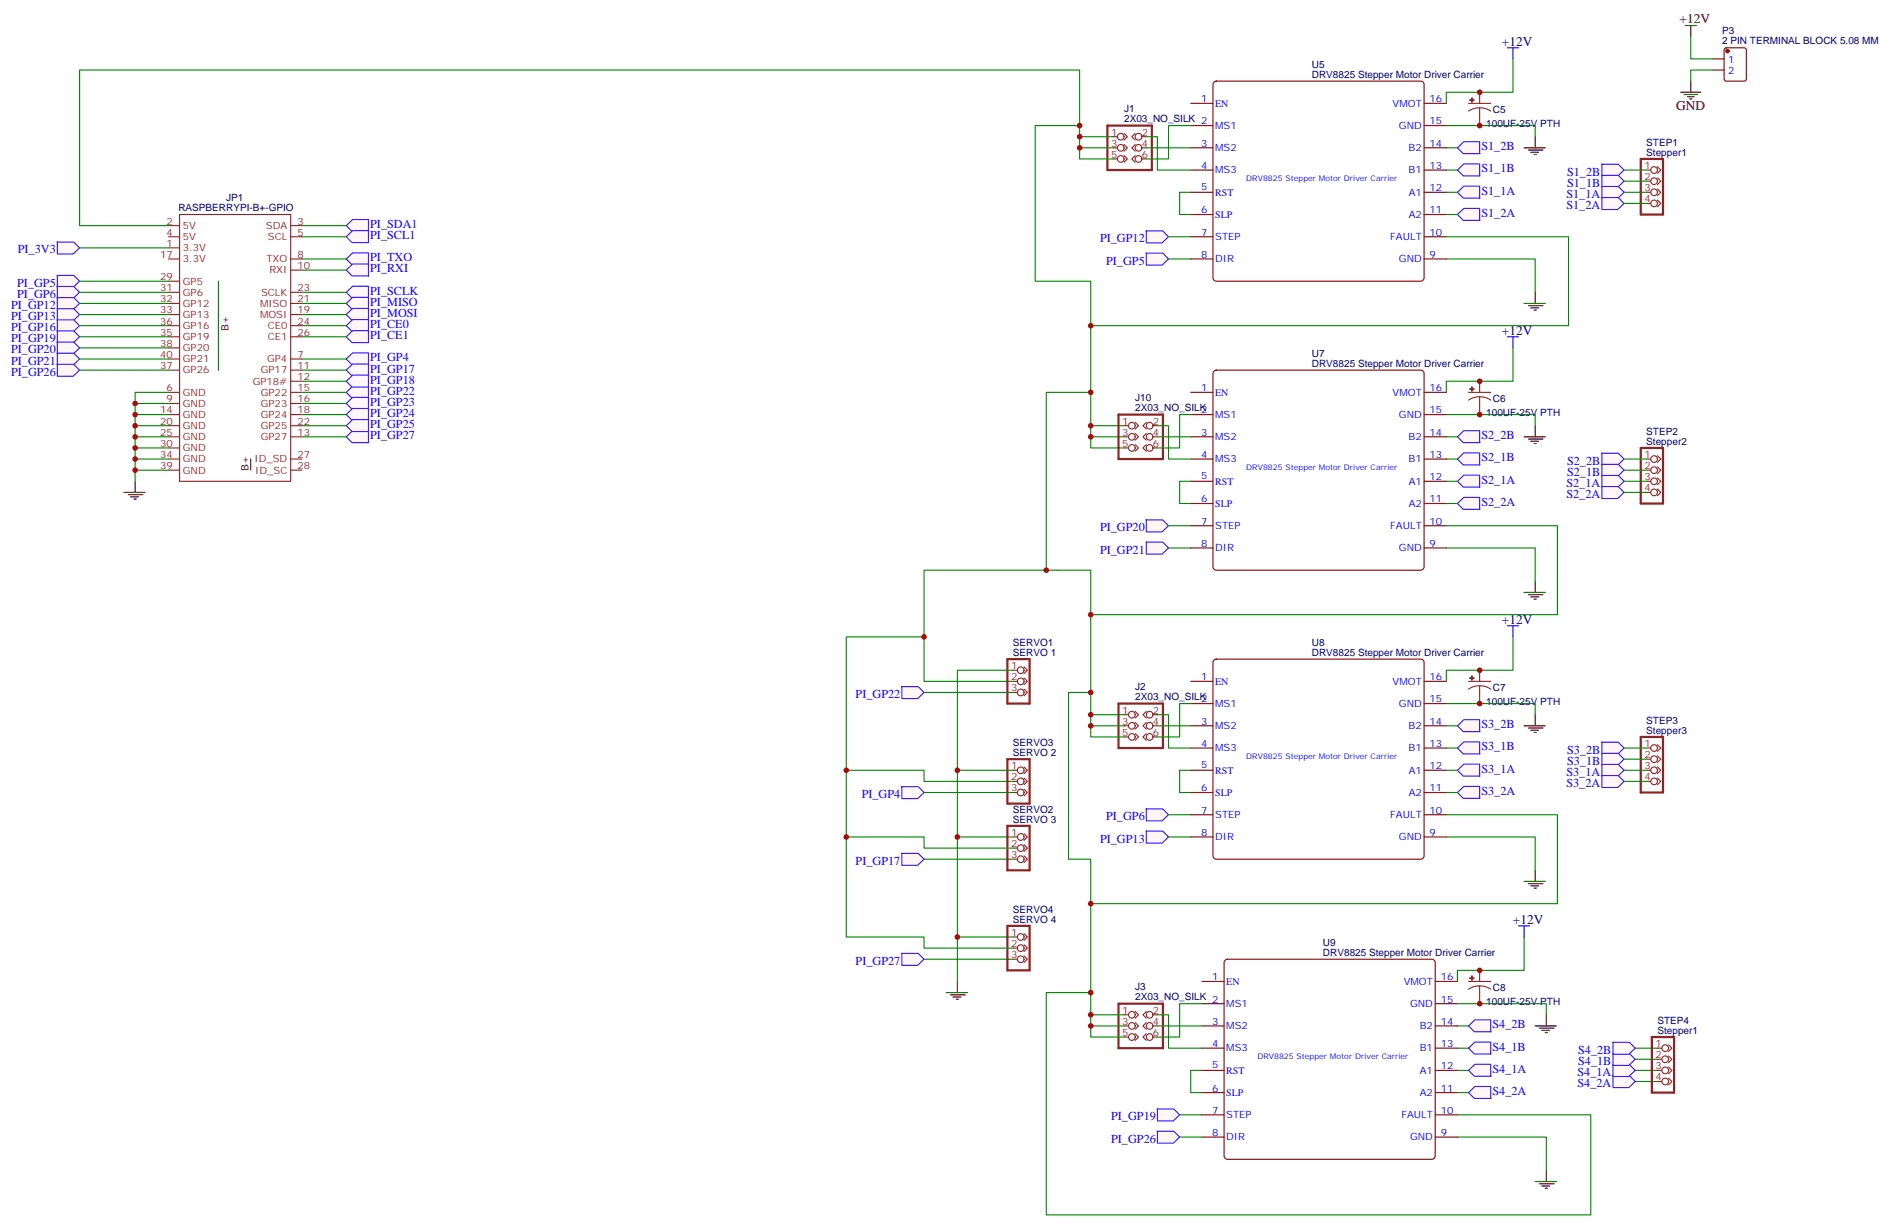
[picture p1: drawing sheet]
<svg xmlns="http://www.w3.org/2000/svg" width="602mm" height="389mm" viewBox="0 0 602 389" stroke-linecap="round" stroke-linejoin="round" font-family="sans-serif">
<g fill="none" stroke="#8c2424" stroke-width=".35">
<path d="M53.5 78.7h3.5M53.5 71.6h3.5M53.5 75.1h3.5M57 68.1h35.3v84.7h-35.3zM92.3 71.6h3.5M92.3 75.1h3.5M53.5 82.2h3.5M53.5 99.8h3.5M53.5 96.3h3.5M53.5 92.8h3.5M53.5 89.3h3.5M92.3 82.2h3.5"/>
<path d="M92.3 99.8h3.5M92.3 96.3h3.5M92.3 92.8h3.5M92.3 85.7h3.5M53.5 113.9h3.5M53.5 117.5h3.5M53.5 106.9h3.5M53.5 103.4h3.5M53.5 110.4h3.5M92.3 113.9h3.5M92.3 117.5h3.5M92.3 106.9h3.5"/>
<path d="M92.3 103.4h3.5M53.5 128.1h3.5M53.5 138.6h3.5M53.5 124.5h3.5M53.5 135.1h3.5M53.5 131.6h3.5M92.3 128.1h3.5M92.3 138.6h3.5M92.3 124.5h3.5M92.3 135.1h3.5M92.3 131.6h3.5M92.3 121h3.5"/>
<path d="M53.5 142.2h3.5M53.5 145.7h3.5M53.5 149.2h3.5M92.3 145.7h3.5M92.3 149.2h3.5"/>
</g>
<path d="M483.9 46.9h6.7M485.3 47.6h4.6M486 48.3h2.5M487 49h.8M487.4 43.4v3.5M69.4 89.3v28.2M483.9 96.3h6.7M485.3 97h4.6M486 97.7h2.5M487 98.4h.8M487.4 92.8v3.5M79.6 145.7v3.5" fill="none" stroke="#000" stroke-width=".35"/>
<path d="M478.6 15.2h3.5M480.3 15.2v3.5" fill="none" stroke="#00f" stroke-width=".35"/>
<path d="M480.3 18.7v10.6h-21.1v3.5M459.2 39.9h28.2v3.5M378 61h-3.5v7.1h3.5M459.2 82.2h28.2v10.6" fill="none" stroke="#008700" stroke-width=".35"/>
<g fill="#fff7f7" stroke="#420aff" stroke-width=".35">
<path d="M363.8 73.3h5.3l1.9 1.8-2 2h-5.1z"/>
<path d="M363.8 80.3h5.3l1.9 1.9-2 1.9h-5.1z"/>
</g>
<path d="M371 75.1h7M371 82.2h7M378 152.8h-3.5v7h3.5" fill="none" stroke="#008700" stroke-width=".35"/>
<g fill="#fff7f7" stroke="#420aff" stroke-width=".35">
<path d="M363.8 165h5.3l1.9 1.9-2 1.9h-5.1z"/>
<path d="M363.8 172.1h5.3l1.9 1.8-2 2h-5.1z"/>
</g>
<path d="M371 166.9h7M371 173.9h7M378 244.5h-3.5v7h3.5" fill="none" stroke="#008700" stroke-width=".35"/>
<g fill="#fff7f7" stroke="#420aff" stroke-width=".35">
<path d="M363.8 256.7h5.3l1.9 1.9-2 1.9h-5.1z"/>
<path d="M363.8 263.8h5.3l1.9 1.8-2 2h-5.1z"/>
</g>
<path d="M335.7 181h-42.3v35.3h28.2M371 258.6h7M371 265.6h7" fill="none" stroke="#008700" stroke-width=".35"/>
<path d="M39.4 156.3h6.7M40.8 157h4.6M41.5 157.7h2.5M42.5 158.4h.8M42.9 152.8v3.5" fill="none" stroke="#000" stroke-width=".35"/>
<path d="M520.9 50.4h7.1v17.7h-7.1zM319.8 209.2h7.1v14.1h-7.1z" fill="none" stroke="#8c2424" stroke-width=".71"/>
<g fill="none" stroke="#8c2424" stroke-width=".35">
<path d="M522.7 54h1.4M522.7 57.5h1.4M526.2 52.9l1.1 1.1-1.1 1M526.2 56.4l1.1 1.1-1.1 1.1M526.2 60l1.1 1-1.1 1.1M522.7 61h1.4M522.7 64.6h1.4M526.2 63.5l1.1 1.1-1.1 1M321.6 212.7h1.4M321.6 216.3h1.4M321.6 219.8h1.4M325.1 211.7l1.1 1-1.1 1.1"/>
<path d="M325.1 215.2l1.1 1.1-1.1 1M325.1 218.7l1.1 1.1-1.1 1"/>
<circle cx="525.1" cy="54" r="1.06"/>
<circle cx="525.1" cy="57.5" r="1.06"/>
<circle cx="525.1" cy="61" r="1.06"/>
<circle cx="525.1" cy="64.6" r="1.06"/>
<circle cx="324.1" cy="219.8" r="1.06"/>
<circle cx="324.1" cy="212.7" r="1.06"/>
<circle cx="324.1" cy="216.3" r="1.06"/>
</g>
<g fill="#fff7f7" stroke="#420aff" stroke-width=".35">
<path d="M109.9 113.9l2.1-1.9h5l.1 3.8h-5.3z"/>
<path d="M109.9 117.5l2.1-2h5l.1 3.8h-5.3z"/>
<path d="M109.9 138.6l2.1-1.9h5l.1 3.8h-5.3z"/>
<path d="M109.9 124.5l2.1-1.9h5l.1 3.8h-5.3z"/>
<path d="M109.9 128.1l2.1-2h5l.1 3.8h-5.3z"/>
<path d="M109.9 131.6l2.1-2h5l.1 3.8h-5.3z"/>
<path d="M109.9 135.1l2.1-1.9h5l.1 3.8h-5.3z"/>
<path d="M109.9 92.8l2.1-2h5l.1 3.8h-5.3z"/>
<path d="M109.9 96.3l2.1-1.9h5l.1 3.8h-5.3z"/>
<path d="M109.9 99.8l2.1-1.9h5l.1 3.8h-5.3z"/>
<path d="M109.9 103.4l2.1-2h5l.1 3.8h-5.3z"/>
<path d="M109.9 106.9l2.1-1.9h5l.1 3.7h-5.3z"/>
</g>
<path d="M95.8 99.8h14.1M95.8 96.3h14.1M95.8 92.8h14.1M95.8 117.5h14.1M95.8 113.9h14.1M95.8 106.9h14.1M95.8 103.4h14.1M95.8 135.1h14.1M95.8 131.6h14.1M95.8 128.1h14.1M95.8 124.5h14.1M95.8 138.6h14.1" fill="none" stroke="#008700" stroke-width=".35"/>
<g fill="#fff7f7" stroke="#420aff" stroke-width=".35">
<path d="M508.5 52.1h5.3l1.8 1.9-2 1.9h-5z"/>
<path d="M508.5 55.7h5.3l1.8 1.8-2 1.9h-5z"/>
<path d="M508.5 59.2h5.3l1.8 1.8-2 2h-5z"/>
<path d="M508.5 62.7h5.3l1.8 1.9-2 1.9h-5z"/>
<path d="M462.7 46.9l2-1.9h5.1v3.8h-5.2z"/>
<path d="M462.7 54l2-2h5.1v3.8h-5.2z"/>
<path d="M462.7 61l2-1.9h5.1v3.8h-5.2z"/>
<path d="M462.7 68.1l2-2h5.1v3.8h-5.2z"/>
</g>
<path d="M459.2 46.9h3.5M459.2 54h3.5M515.6 54h7.1M515.6 57.5h7.1M459.2 61h3.5M459.2 68.1h3.5M515.6 61h7.1M515.6 64.6h7.1M480.3 110.4v10.6h-21.1v3.5M459.2 131.6h28.2v3.5M459.2 173.9h28.2v10.6" fill="none" stroke="#008700" stroke-width=".35"/>
<path d="M478.6 106.9h3.5M480.3 106.9v3.5" fill="none" stroke="#00f" stroke-width=".35"/>
<path d="M483.9 138.6h6.7M485.3 139.3h4.6M487.4 135.1v3.5M486 140.1h2.5M487 140.8h.8M483.9 188h6.7M485.3 188.7h4.6M486 189.4h2.5M487 190.1h.8M487.4 184.5v3.5" fill="none" stroke="#000" stroke-width=".35"/>
<path d="M520.9 142.2h7.1v17.6h-7.1z" fill="none" stroke="#8c2424" stroke-width=".71"/>
<g fill="none" stroke="#8c2424" stroke-width=".35">
<path d="M522.7 145.7h1.4M522.7 149.2h1.4M522.7 152.8h1.4M522.7 156.3h1.4M526.2 144.6l1.1 1.1-1.1 1.1M526.2 148.2l1.1 1-1.1 1.1M526.2 151.7l1.1 1.1-1.1 1M526.2 155.2l1.1 1.1-1.1 1"/>
<circle cx="525.1" cy="152.8" r="1.06"/>
<circle cx="525.1" cy="156.3" r="1.06"/>
<circle cx="525.1" cy="145.7" r="1.06"/>
<circle cx="525.1" cy="149.2" r="1.06"/>
</g>
<g fill="#fff7f7" stroke="#420aff" stroke-width=".35">
<path d="M508.5 143.8h5.3l1.8 1.9-2 1.9h-5z"/>
<path d="M508.5 147.4h5.3l1.8 1.8-2 2h-5z"/>
<path d="M508.5 150.9h5.3l1.8 1.9-2 1.9h-5z"/>
<path d="M508.5 154.4h5.3l1.8 1.9-2 1.9h-5z"/>
<path d="M462.7 138.6l2-1.9h5.1v3.8h-5.2z"/>
<path d="M462.7 145.7l2-1.9h5.1v3.7h-5.2z"/>
<path d="M462.7 152.8l2-2h5.1v3.8h-5.2z"/>
<path d="M462.7 159.8l2-1.9h5.1v3.8h-5.2z"/>
</g>
<path d="M459.2 138.6h3.5M459.2 145.7h3.5M459.2 152.8h3.5M459.2 159.8h3.5M515.6 145.7h7.1M515.6 152.8h7.1M515.6 149.2h7.1M515.6 156.3h7.1M480.3 202.1v10.6h-21.1v3.6M459.2 223.3h28.2v3.5M459.2 265.6h28.2v10.6" fill="none" stroke="#008700" stroke-width=".35"/>
<path d="M478.6 198.6h3.5M480.3 198.6v3.5" fill="none" stroke="#00f" stroke-width=".35"/>
<path d="M483.9 230.4h6.7M485.3 231.1h4.6M486 231.8h2.5M487 232.5h.8M487.4 226.8v3.6M483.9 279.8h6.7M487.4 276.2v3.6M485.3 280.5h4.6M486 281.2h2.5M487 281.9h.8" fill="none" stroke="#000" stroke-width=".35"/>
<path d="M520.9 233.9h7.1v17.6h-7.1z" fill="none" stroke="#8c2424" stroke-width=".71"/>
<g fill="none" stroke="#8c2424" stroke-width=".35">
<path d="M522.7 237.4h1.4M526.2 236.4l1.1 1-1.1 1.1M526.2 239.9l1.1 1-1.1 1.1M522.7 240.9h1.4M522.7 244.5h1.4M522.7 248h1.4M526.2 243.4l1.1 1.1-1.1 1M526.2 246.9l1.1 1.1-1.1 1.1"/>
<circle cx="525.1" cy="237.4" r="1.06"/>
<circle cx="525.1" cy="240.9" r="1.06"/>
<circle cx="525.1" cy="248" r="1.06"/>
<circle cx="525.1" cy="244.5" r="1.06"/>
</g>
<g fill="#fff7f7" stroke="#420aff" stroke-width=".35">
<path d="M508.5 235.6h5.3l1.8 1.8-2 2h-5z"/>
<path d="M508.5 239.1h5.3l1.8 1.8-2 2h-5z"/>
<path d="M508.5 242.6h5.3l1.8 1.9-2 1.9h-5z"/>
<path d="M508.5 246.2h5.3l1.8 1.8-2 1.9h-5z"/>
<path d="M462.7 230.4l2-2h5.1v3.8h-5.2z"/>
<path d="M462.7 237.4l2-1.9h5.1v3.8h-5.2z"/>
<path d="M462.7 244.5l2-2h5.1v3.8h-5.2z"/>
<path d="M462.7 251.5l2-1.9h5.1v3.8h-5.2z"/>
</g>
<path d="M459.2 230.4h3.5M459.2 237.4h3.5M515.6 237.4h7.1M459.2 244.5h3.5M459.2 251.5h3.5M515.6 244.5h7.1M515.6 240.9h7.1M515.6 248h7.1" fill="none" stroke="#008700" stroke-width=".35"/>
<g fill="#fff7f7" stroke="#420aff" stroke-width=".35">
<path d="M109.9 82.2l2.1-1.9h5l.1 3.7h-5.3z"/>
<path d="M109.9 85.7l2.1-1.9h5l.1 3.8h-5.3z"/>
</g>
<path d="M95.8 82.2h14.1M95.8 85.7h14.1M321.6 212.7h-17.6v31.8" fill="none" stroke="#008700" stroke-width=".35"/>
<g fill="#fff7f7" stroke="#420aff" stroke-width=".35">
<path d="M18.1 87.4h5.3l1.9 1.9-2.1 1.9h-5z"/>
<path d="M18.1 90.9h5.3l1.9 1.9-2.1 1.9h-5z"/>
<path d="M18.1 94.5h5.3l1.9 1.8-2.1 1.9h-5z"/>
<path d="M18.1 98h5.3l1.9 1.8-2.1 2h-5z"/>
<path d="M18.1 101.5h5.3l1.9 1.9-2.1 1.9h-5z"/>
<path d="M18.1 105h5.3l1.9 1.9-2.1 1.9h-5z"/>
<path d="M18.1 108.6h5.3l1.9 1.8-2.1 2h-5z"/>
<path d="M18.1 112.1h5.3l1.9 1.8-2.1 2h-5z"/>
<path d="M18.1 115.6h5.3l1.9 1.9-2.1 1.9h-5z"/>
</g>
<path d="M25.3 89.3h28.2M25.3 92.8h28.2M25.3 96.3h28.2M25.3 99.8h28.2M25.3 103.4h28.2M25.3 106.9h28.2M25.3 110.4h28.2M25.3 113.9h28.2M25.3 117.5h28.2" fill="none" stroke="#008700" stroke-width=".35"/>
<g fill="#fff7f7" stroke="#420aff" stroke-width=".35">
<path d="M109.9 71.6l2.1-1.9h5l.1 3.8h-5.3z"/>
<path d="M109.9 75.1l2.1-1.9h5l.1 3.8h-5.3z"/>
</g>
<path d="M95.8 71.6h14.1M95.8 75.1h14.1" fill="none" stroke="#008700" stroke-width=".35"/>
<path d="M18.1 76.8h5.3l1.9 1.9-2.1 1.9h-5z" fill="#fff7f7" stroke="#420aff" stroke-width=".35"/>
<path d="M25.3 78.7h28.2M42.9 131.6h10.6M53.5 124.5h-10.6v28.3" fill="none" stroke="#008700" stroke-width=".35"/>
<path d="M109.9 121l2.1-1.9h5l.1 3.8h-5.3z" fill="#fff7f7" stroke="#420aff" stroke-width=".35"/>
<path d="M95.8 121h14.1" fill="none" stroke="#008700" stroke-width=".35"/>
<path d="M286.2 217.9h5.3l1.9 1.9-2.1 1.9h-5z" fill="#fff7f7" stroke="#420aff" stroke-width=".35"/>
<path d="M293.4 219.8h28.2M321.6 248h-28.2v-3.5h-24.7v21.1h24.7M321.6 244.5h-17.6v21.1" fill="none" stroke="#008700" stroke-width=".35"/>
<path d="M319.8 240.9h7.1v14.2h-7.1z" fill="none" stroke="#8c2424" stroke-width=".71"/>
<g fill="none" stroke="#8c2424" stroke-width=".35">
<path d="M321.6 244.5h1.4M321.6 248h1.4M321.6 251.5h1.4M325.1 243.4l1.1 1.1-1.1 1M325.1 246.9l1.1 1.1-1.1 1.1M325.1 250.5l1.1 1-1.1 1.1"/>
<circle cx="324.1" cy="251.5" r="1.06"/>
<circle cx="324.1" cy="244.5" r="1.06"/>
<circle cx="324.1" cy="248" r="1.06"/>
</g>
<path d="M286.2 249.7h5.3l1.9 1.8-2.1 2h-5z" fill="#fff7f7" stroke="#420aff" stroke-width=".35"/>
<path d="M293.4 251.5h28.2" fill="none" stroke="#008700" stroke-width=".35"/>
<path d="M385.3 26.2l.9-.4h64.9l.6 .2 .4 .8v61.4l-.2 .6-.8 .5h-64.9l-.7-.3-.4-.8v-61.4z" fill="#fff" stroke="#870000" stroke-width=".35"/>
<g fill="none" stroke="#870000" stroke-width=".35">
<path d="M378 32.8h7.1M378 39.9h7.1M452.1 32.8h7.1M452.1 39.9h7.1M378 46.9h7.1M378 54h7.1M452.1 46.9h7.1M452.1 54h7.1M378 61h7.1M378 68.1h7.1M378 75.1h7.1M452.1 61h7.1"/>
<path d="M452.1 68.1h7.1M452.1 75.1h7.1M378 82.2h7.1M452.1 82.2h7.1"/>
</g>
<path d="M385.3 117.9l.9-.4h64.9l.6 .2 .4 .8v61.4l-.2 .6-.8 .5h-64.9l-.7-.3-.4-.8v-61.4z" fill="#fff" stroke="#870000" stroke-width=".35"/>
<g fill="none" stroke="#870000" stroke-width=".35">
<path d="M378 124.5h7.1M378 131.6h7.1M378 138.6h7.1M452.1 124.5h7.1M452.1 131.6h7.1M452.1 138.6h7.1M378 145.7h7.1M378 152.8h7.1M378 159.8h7.1M452.1 145.7h7.1M452.1 152.8h7.1M452.1 159.8h7.1"/>
<path d="M378 166.9h7.1M378 173.9h7.1M452.1 166.9h7.1M452.1 173.9h7.1"/>
</g>
<path d="M385.3 209.6l.9-.4h64.9l.6 .2 .4 .9v61.3l-.2 .7-.8 .4h-64.9l-.7-.2-.4-.9v-61.3z" fill="#fff" stroke="#870000" stroke-width=".35"/>
<g fill="none" stroke="#870000" stroke-width=".35">
<path d="M378 216.3h7.1M452.1 216.3h7.1M378 223.3h7.1M378 230.4h7.1M378 237.4h7.1M452.1 223.3h7.1M452.1 230.4h7.1M452.1 237.4h7.1M378 244.5h7.1M378 251.5h7.1M378 258.6h7.1M452.1 244.5h7.1"/>
<path d="M452.1 251.5h7.1M452.1 258.6h7.1M378 265.6h7.1M452.1 265.6h7.1"/>
</g>
<path d="M462.7 339.7h3.5M462.7 332.7h3.5M462.7 325.6h3.5M519.1 339.7h7.1M519.1 336.2h7.1M519.1 332.7h7.1M462.7 346.8h3.5M519.1 343.3h7.1" fill="none" stroke="#008700" stroke-width=".35"/>
<g fill="#fff7f7" stroke="#420aff" stroke-width=".35">
<path d="M466.2 346.8l2.1-2h5l.1 3.8h-5.3z"/>
<path d="M466.2 339.7l2.1-1.9h5l.1 3.8h-5.3z"/>
<path d="M466.2 332.7l2.1-2h5l.1 3.8h-5.3z"/>
<path d="M466.2 325.6l2.1-1.9h5l.1 3.8h-5.3z"/>
<path d="M512 341.4h5.3l1.8 1.9-2 1.9h-5z"/>
<path d="M512 337.9h5.3l1.8 1.8-2 2h-5z"/>
<path d="M512 334.3h5.3l1.8 1.9-2 1.9h-5z"/>
<path d="M512 330.8h5.3l1.8 1.9-2 1.9h-5z"/>
</g>
<path d="M524.4 329.1h7.1v17.7h-7.1z" fill="none" stroke="#8c2424" stroke-width=".71"/>
<g fill="none" stroke="#8c2424" stroke-width=".35">
<path d="M526.2 332.7h1.4M526.2 336.2h1.4M526.2 339.7h1.4M529.7 331.6l1.1 1.1-1.1 1M529.7 335.1l1.1 1.1-1.1 1.1M529.7 338.7l1.1 1-1.1 1.1M526.2 343.3h1.4M529.7 342.2l1.1 1.1-1.1 1"/>
<circle cx="528.7" cy="332.7" r="1.06"/>
<circle cx="528.7" cy="339.7" r="1.06"/>
<circle cx="528.7" cy="336.2" r="1.06"/>
<circle cx="528.7" cy="343.3" r="1.06"/>
</g>
<path d="M374.5 353.8h7.1M374.5 360.9h7.1" fill="none" stroke="#008700" stroke-width=".35"/>
<g fill="#fff7f7" stroke="#420aff" stroke-width=".35">
<path d="M367.4 359h5.3l1.8 1.9-2 1.9h-5z"/>
<path d="M367.4 352h5.3l1.8 1.8-2 2h-5z"/>
</g>
<path d="M483.9 297.4v10.6h-21.2v3.5M293.4 304.4h28.2M346.3 315h-14.1v70.6h172.8v-31.8h-42.3M462.7 318.6h28.2v3.5M381.6 339.7h-3.6v7.1h3.6M462.7 360.9h28.2v10.6" fill="none" stroke="#008700" stroke-width=".35"/>
<path d="M487.4 325.6h6.7M488.8 326.3h4.6M489.5 327h2.5M490.6 327.7h.7M490.9 322.1v3.5M487.4 375h6.7M488.8 375.7h4.6M489.5 376.4h2.5M490.6 377.1h.7M490.9 371.5v3.5" fill="none" stroke="#000" stroke-width=".35"/>
<path d="M482.1 293.9h3.5M483.9 293.9v3.5" fill="none" stroke="#00f" stroke-width=".35"/>
<path d="M286.2 302.6h5.3l1.9 1.8-2.1 2h-5z" fill="#fff7f7" stroke="#420aff" stroke-width=".35"/>
<path d="M268.7 265.6v31.8h24.7v3.5h28.2M293.4 272.7h28.2M321.6 297.4h-17.6v14.1" fill="none" stroke="#008700" stroke-width=".35"/>
<path d="M319.8 293.9h7.1v14.1h-7.1z" fill="none" stroke="#8c2424" stroke-width=".71"/>
<g fill="none" stroke="#8c2424" stroke-width=".35">
<path d="M321.6 297.4h1.4M325.1 296.3l1.1 1.1-1.1 1M325.1 299.9l1.1 1-1.1 1.1M321.6 300.9h1.4M321.6 304.4h1.4M325.1 303.4l1.1 1-1.1 1.1"/>
<circle cx="324.1" cy="297.4" r="1.06"/>
<circle cx="324.1" cy="300.9" r="1.06"/>
<circle cx="324.1" cy="304.4" r="1.06"/>
</g>
<path d="M300.4 315h6.7M301.8 315.7h4.6M302.5 316.4h2.5M303.6 317.1h.7M304 311.5v3.5" fill="none" stroke="#000" stroke-width=".35"/>
<path d="M286.2 270.8h5.3l1.9 1.9-2.1 1.9h-5z" fill="#fff7f7" stroke="#420aff" stroke-width=".35"/>
<path d="M293.4 265.6v3.6h28.2M321.6 265.6h-17.6v31.8" fill="none" stroke="#008700" stroke-width=".35"/>
<path d="M319.8 262.1h7.1v14.1h-7.1z" fill="none" stroke="#8c2424" stroke-width=".71"/>
<g fill="none" stroke="#8c2424" stroke-width=".35">
<path d="M321.6 265.6h1.4M321.6 269.2h1.4M321.6 272.7h1.4M325.1 264.6l1.1 1-1.1 1.1M325.1 268.1l1.1 1.1-1.1 1M325.1 271.6l1.1 1.1-1.1 1.1"/>
<circle cx="324.1" cy="265.6" r="1.06"/>
<circle cx="324.1" cy="272.7" r="1.06"/>
<circle cx="324.1" cy="269.2" r="1.06"/>
</g>
<path d="M388.9 304.9l.8-.5h64.9l.6 .3 .4 .8v61.4l-.2 .6-.8 .4h-64.9l-.6-.2-.5-.8v-61.4z" fill="#fff" stroke="#870000" stroke-width=".35"/>
<g fill="none" stroke="#870000" stroke-width=".35">
<path d="M543.8 18.7h3.6M547.6 15.4l.5-.2h5.6l.7 .4v9.4l-.4 .7-5.9 .1-.7-.5v-9.4zM543.8 22.2h3.6M381.6 311.5h7M381.6 318.6h7M455.6 311.5h7.1M455.6 318.6h7.1M381.6 325.6h7M381.6 332.7h7M381.6 339.7h7M455.6 325.6h7.1M455.6 332.7h7.1"/>
<path d="M455.6 339.7h7.1M381.6 346.8h7M381.6 353.8h7M455.6 346.8h7.1M455.6 353.8h7.1M381.6 360.9h7M455.6 360.9h7.1"/>
</g>
<g fill="none" stroke="#8c2424" stroke-width=".35">
<path d="M466.2 32.8h7.1M469.8 34.2l1.8 .3 1.7 .8M469.8 34.2l-1.9 .3-1.7 .8M469.8 29.3v3.5M469.8 34.2v5.7M353.3 43.4h1.5M353.3 46.9h1.5M353.3 50.4h1.5M356.9 42.3l1 1.1-1 1.1M356.9 45.9l1 1-1 1.1M356.9 49.4l1 1-1 1.1M360.4 42.3l-1.1 1.1 1.1 1.1"/>
<path d="M360.4 45.9l-1.1 1 1.1 1.1M360.4 49.4l-1.1 1 1.1 1.1M362.5 43.4h1.4M362.5 46.9h1.4M362.5 50.4h1.4M356.9 135.1h1.4M356.9 138.6h1.4M360.4 134.1l1.1 1-1.1 1.1M360.4 137.6l1.1 1-1.1 1.1M363.9 134.1l-1 1 1 1.1M363.9 137.6l-1 1 1 1.1M366 135.1h1.5"/>
<path d="M366 138.6h1.5M466.2 124.5h7.1M469.8 125.9l1.8 .3 1.7 .8M469.8 125.9l-1.9 .3-1.7 .8M469.8 121v3.5M469.8 125.9v5.7M356.9 142.2h1.4M360.4 141.1l1.1 1.1-1.1 1M363.9 141.1l-1 1.1 1 1M366 142.2h1.5M466.2 216.3h7.1M469.8 217.7l1.8 .2 1.7 .8"/>
<path d="M469.8 217.7l-1.9 .2-1.7 .8M469.8 212.7v3.6M469.8 217.7v5.6M356.9 226.8h1.4M356.9 230.4h1.4M356.9 233.9h1.4M360.4 225.8l1.1 1-1.1 1.1M360.4 229.3l1.1 1.1-1.1 1M360.4 232.8l1.1 1.1-1.1 1.1M363.9 225.8l-1 1 1 1.1M363.9 229.3l-1 1.1 1 1M363.9 232.8l-1 1.1 1 1.1"/>
<path d="M366 226.8h1.5M366 230.4h1.5M366 233.9h1.5M466.2 311.5h7.1M469.8 312.9l1.8 .2 1.7 .9M469.8 312.9l-1.9 .3-1.7 .8M469.8 308v3.5M469.8 312.9v5.7M356.9 322.1h1.4M356.9 325.6h1.4M356.9 329.1h1.4M360.4 321l1.1 1.1-1.1 1"/>
<path d="M360.4 324.6l1.1 1-1.1 1.1M360.4 328.1l1.1 1-1.1 1.1M363.9 321l-1 1.1 1 1M363.9 324.6l-1 1 1 1.1M363.9 328.1l-1 1 1 1.1M366 322.1h1.5M366 325.6h1.5M366 329.1h1.5"/>
<circle cx="355.8" cy="50.4" r="1.06"/>
<circle cx="355.8" cy="46.9" r="1.06"/>
<circle cx="355.8" cy="43.4" r="1.06"/>
<circle cx="361.5" cy="43.4" r="1.06"/>
<circle cx="361.5" cy="46.9" r="1.06"/>
<circle cx="361.5" cy="50.4" r="1.06"/>
<circle cx="359.3" cy="135.1" r="1.06"/>
<circle cx="359.3" cy="138.6" r="1.06"/>
<circle cx="365" cy="138.6" r="1.06"/>
<circle cx="365" cy="135.1" r="1.06"/>
<circle cx="359.3" cy="142.2" r="1.06"/>
<circle cx="365" cy="142.2" r="1.06"/>
<circle cx="359.3" cy="233.9" r="1.06"/>
<circle cx="359.3" cy="230.4" r="1.06"/>
<circle cx="359.3" cy="226.8" r="1.06"/>
<circle cx="365" cy="226.8" r="1.06"/>
<circle cx="365" cy="233.9" r="1.06"/>
<circle cx="365" cy="230.4" r="1.06"/>
<circle cx="359.3" cy="322.1" r="1.06"/>
<circle cx="359.3" cy="329.1" r="1.06"/>
<circle cx="359.3" cy="325.6" r="1.06"/>
<circle cx="365" cy="322.1" r="1.06"/>
<circle cx="365" cy="329.1" r="1.06"/>
<circle cx="365" cy="325.6" r="1.06"/>
</g>
<g fill="#8c2424" stroke="#8c2424" stroke-width=".35">
<path d="M466.6 31.8h1.4z"/>
<path d="M467.3 31v1.5z"/>
<path d="M466.6 123.5h1.4z"/>
<path d="M467.3 122.8v1.4z"/>
<path d="M466.6 215.2h1.4z"/>
<path d="M467.3 214.5v1.4z"/>
<path d="M466.6 310.4l1.4 .1z"/>
<path d="M467.3 309.7v1.4z"/>
</g>
<g fill="none" stroke="#008700" stroke-width=".35">
<path d="M536.8 11.6v7.1h7M342.8 39.9h-14.2v49.4h17.7v45.8M378 39.9h-7v10.5h-7.1M543.8 22.2h-7v3.6M342.8 43.4v-21.2h-317.5v49.4h28.2M342.8 46.9v3.5h10.5M353.3 43.4h-10.5v3.5h10.5M363.9 43.4h3.6v10.6h10.5M363.9 46.9h14.1M459.2 75.1h38.8v28.3h-151.7M42.9 138.6h10.6M42.9 128.1h10.6"/>
<path d="M42.9 135.1h10.6M346.3 138.6v3.6h10.6M346.3 124.5h-14.1v56.5M356.9 135.1h-10.6v3.5h10.6M367.5 135.1h3.5v10.6h7M367.5 138.6h10.5M378 131.6h-3.5v10.6h-7M42.9 142.2h10.6M42.9 145.7h10.6M42.9 149.2h10.6M459.2 166.9h35.3v28.2h-148.2M335.7 181h10.6v45.8"/>
<path d="M293.4 202.1h-24.7v42.4M346.3 219.8h-7.1v52.9h7.1v49.4M346.3 230.4v3.5h10.6M356.9 226.8h-10.6v3.6h10.6M367.5 226.8h3.5v10.6h7M367.5 230.4h10.5M378 223.3h-3.5v10.6h-7M459.2 258.6h35.3v28.2h-148.2M381.6 318.6h-7.1v10.5h-7M346.3 325.6v3.5h10.6M356.9 322.1h-10.6v3.5h10.6M367.5 322.1h3.5v10.6h10.6"/>
<path d="M367.5 325.6h14.1"/>
</g>
<circle cx="548.4" cy="16.2" r=".53" fill="#870000" stroke="#870000" stroke-width=".35"/>
<path d="M351.6 39.9h14.1v14.1h-14.1zM355.1 131.6h14.1v14.1h-14.1zM355.1 223.3h14.1v14.1h-14.1zM355.1 318.6h14.1v14.1h-14.1z" fill="none" stroke="#8c2424" stroke-width=".71"/>
<path d="M535 8.1h3.6M536.8 8.1v3.5M533.6 29.3h6.4M534.7 30h4.2M535.7 30.7h2.1M536.4 31.4h.7M536.8 25.8v3.5" fill="none" stroke="#000" stroke-width=".35"/>
<g fill="#c00">
<circle cx="42.9" cy="131.6" r=".88"/>
<circle cx="304" cy="244.5" r=".88"/>
<circle cx="304" cy="297.4" r=".88"/>
<circle cx="304" cy="265.6" r=".88"/>
<circle cx="469.8" cy="39.9" r=".88"/>
<circle cx="469.8" cy="29.3" r=".88"/>
<circle cx="469.8" cy="121" r=".88"/>
<circle cx="469.8" cy="131.6" r=".88"/>
<circle cx="469.8" cy="212.7" r=".88"/>
<circle cx="469.8" cy="223.3" r=".88"/>
<circle cx="469.8" cy="308" r=".88"/>
<circle cx="469.8" cy="318.6" r=".88"/>
<circle cx="346.3" cy="138.6" r=".88"/>
<circle cx="346.3" cy="135.1" r=".88"/>
<circle cx="342.8" cy="46.9" r=".88"/>
<circle cx="346.3" cy="230.4" r=".88"/>
<circle cx="346.3" cy="325.6" r=".88"/>
<circle cx="346.3" cy="322.1" r=".88"/>
<circle cx="346.3" cy="226.8" r=".88"/>
<circle cx="346.3" cy="315" r=".88"/>
<circle cx="346.3" cy="219.8" r=".88"/>
<circle cx="332.2" cy="181" r=".88"/>
<circle cx="346.3" cy="124.5" r=".88"/>
<circle cx="268.7" cy="265.6" r=".88"/>
<circle cx="293.4" cy="202.1" r=".88"/>
<circle cx="268.7" cy="244.5" r=".88"/>
<circle cx="342.8" cy="43.4" r=".88"/>
<circle cx="342.8" cy="39.9" r=".88"/>
<circle cx="346.3" cy="103.4" r=".88"/>
<circle cx="346.3" cy="195.1" r=".88"/>
<circle cx="346.3" cy="286.8" r=".88"/>
<circle cx="42.9" cy="128.1" r=".88"/>
<circle cx="42.9" cy="135.1" r=".88"/>
<circle cx="42.9" cy="138.6" r=".88"/>
<circle cx="42.9" cy="142.2" r=".88"/>
<circle cx="42.9" cy="145.7" r=".88"/>
<circle cx="42.9" cy="149.2" r=".88"/>
</g>
<g font-size="4.2">
<text x="533.3" y="7.4">+12V</text>
<text x="532.2" y="34.9">GND</text>
</g>
<g font-size="4.2" fill="#000080">
<text x="476.8" y="14.5">+12V</text>
<text x="476.8" y="106.2">+12V</text>
<text x="476.8" y="197.9">+12V</text>
<text x="480.3" y="293.2">+12V</text>
</g>
<g font-size="3.9" fill="#00f">
<text x="470.3" y="47.7">S1_2B</text>
<text x="470.3" y="54.7">S1_1B</text>
<text x="497.5" y="55.7">S1_2B</text>
<text x="497.5" y="59.3">S1_1B</text>
<text x="470.3" y="61.8">S1_1A</text>
<text x="497.3" y="62.8">S1_1A</text>
<text x="470.3" y="68.8">S1_2A</text>
<text x="497.3" y="66.3">S1_2A</text>
<text x="117.5" y="72.4">PI_SDA1</text>
<text x="117.5" y="75.9">PI_SCL1</text>
<text x="349.2" y="76.9">PI_GP12</text>
<text x="5.6" y="80.4">PI_3V3</text>
<text x="117.5" y="83">PI_TXO</text>
<text x="351.2" y="84">PI_GP5</text>
<text x="117.5" y="86.5">PI_RXI</text>
<text x="5.5" y="91">PI_GP5</text>
<text x="5.5" y="94.5">PI_GP6</text>
<text x="117.5" y="93.5">PI_SCLK</text>
<text x="3.5" y="98.1">PI_GP12</text>
<text x="3.5" y="101.6">PI_GP13</text>
<text x="117.5" y="97.1">PI_MISO</text>
<text x="117.5" y="100.6">PI_MOSI</text>
<text x="3.5" y="105.1">PI_GP16</text>
<text x="117.5" y="104.1">PI_CE0</text>
<text x="117.5" y="107.7">PI_CE1</text>
<text x="3.5" y="108.7">PI_GP19</text>
<text x="3.5" y="112.2">PI_GP20</text>
<text x="3.5" y="115.7">PI_GP21</text>
<text x="3.5" y="119.2">PI_GP26</text>
<text x="117.5" y="114.7">PI_GP4</text>
<text x="117.5" y="118.2">PI_GP17</text>
<text x="117.5" y="125.3">PI_GP22</text>
<text x="117.5" y="121.8">PI_GP18</text>
<text x="117.5" y="128.8">PI_GP23</text>
<text x="117.5" y="132.3">PI_GP24</text>
<text x="117.5" y="135.9">PI_GP25</text>
<text x="117.5" y="139.4">PI_GP27</text>
<text x="470.3" y="139.4">S2_2B</text>
<text x="470.3" y="146.5">S2_1B</text>
<text x="497.5" y="147.5">S2_2B</text>
<text x="470.3" y="153.5">S2_1A</text>
<text x="497.3" y="154.5">S2_1A</text>
<text x="497.5" y="151">S2_1B</text>
<text x="470.3" y="160.6">S2_2A</text>
<text x="497.3" y="158">S2_2A</text>
<text x="349.2" y="168.6">PI_GP20</text>
<text x="349.2" y="175.7">PI_GP21</text>
<text x="271.6" y="221.5">PI_GP22</text>
<text x="470.3" y="231.1">S3_2B</text>
<text x="470.3" y="238.2">S3_1B</text>
<text x="497.5" y="239.2">S3_2B</text>
<text x="470.3" y="245.2">S3_1A</text>
<text x="497.5" y="242.7">S3_1B</text>
<text x="497.3" y="246.2">S3_1A</text>
<text x="497.3" y="249.8">S3_2A</text>
<text x="273.6" y="253.3">PI_GP4</text>
<text x="470.3" y="252.3">S3_2A</text>
<text x="351.2" y="260.4">PI_GP6</text>
<text x="349.2" y="267.4">PI_GP13</text>
<text x="271.6" y="274.5">PI_GP17</text>
<text x="271.6" y="306.2">PI_GP27</text>
<text x="473.8" y="326.4">S4_2B</text>
<text x="473.8" y="333.4">S4_1B</text>
<text x="501" y="334.4">S4_2B</text>
<text x="473.8" y="340.5">S4_1A</text>
<text x="500.8" y="341.5">S4_1A</text>
<text x="501" y="338">S4_1B</text>
<text x="473.8" y="347.5">S4_2A</text>
<text x="500.8" y="345">S4_2A</text>
<text x="352.8" y="355.6">PI_GP19</text>
<text x="352.8" y="362.7">PI_GP26</text>
</g>
<g font-size="3.2" fill="#000080">
<text x="546.8" y="10.9">P3</text>
<text x="546.8" y="14.1">2 PIN TERMINAL BLOCK 5.08 MM</text>
<text x="416.5" y="21.5">U5</text>
<text x="416.5" y="24.7">DRV8825 Stepper Motor Driver Carrier</text>
<text x="356.9" y="35.5">J1</text>
<text x="474" y="35.7">C5</text>
<text x="356.9" y="38.6">2X03_NO_SILK</text>
<text x="471.9" y="40.3">100UF-25V PTH</text>
<text x="522.7" y="46.2">STEP1</text>
<text x="522.7" y="49.4">Stepper1</text>
<text x="71.8" y="63.7">JP1</text>
<text x="56.6" y="66.9">RASPBERRYPI-B+-GPIO</text>
<text x="416.5" y="113.2">U7</text>
<text x="416.5" y="116.4">DRV8825 Stepper Motor Driver Carrier</text>
<text x="360.4" y="130.4">2X03_NO_SILK</text>
<text x="360.4" y="127.2">J10</text>
<text x="474" y="127.4">C6</text>
<text x="471.9" y="132.1">100UF-25V PTH</text>
<text x="522.7" y="137.9">STEP2</text>
<text x="522.7" y="141.1">Stepper2</text>
<text x="321.6" y="208.1">SERVO 1</text>
<text x="321.6" y="205">SERVO1</text>
<text x="416.5" y="208.1">DRV8825 Stepper Motor Driver Carrier</text>
<text x="416.5" y="205">U8</text>
<text x="360.4" y="218.9">J2</text>
<text x="474" y="219.2">C7</text>
<text x="360.4" y="222.1">2X03_NO_SILK</text>
<text x="471.9" y="223.8">100UF-25V PTH</text>
<text x="522.7" y="232.8">Stepper3</text>
<text x="522.7" y="229.7">STEP3</text>
<text x="321.6" y="239.9">SERVO 2</text>
<text x="321.6" y="236.7">SERVO3</text>
<text x="321.6" y="257.9">SERVO2</text>
<text x="321.6" y="261.1">SERVO 3</text>
<text x="321.6" y="292.8">SERVO 4</text>
<text x="321.6" y="289.6">SERVO4</text>
<text x="420" y="303.4">DRV8825 Stepper Motor Driver Carrier</text>
<text x="420" y="300.2">U9</text>
<text x="360.4" y="317.3">2X03_NO_SILK</text>
<text x="360.4" y="314.1">J3</text>
<text x="474" y="314.4">C8</text>
<text x="471.9" y="319">100UF-25V PTH</text>
<text x="526.2" y="328.1">Stepper1</text>
<text x="526.2" y="324.9">STEP4</text>
</g>
<g font-size="3.2" fill="#00f">
<text x="548.7" y="20.1">1</text>
<text x="548.7" y="23.6">2</text>
<text x="381.3" y="32.5">1</text>
<text x="385.8" y="33.9">EN</text>
<text x="442.1" y="33.9">VMOT</text>
<text x="453.9" y="32.5">16</text>
<text x="381.3" y="39.5">2</text>
<text x="385.8" y="40.9">MS1</text>
<text x="444.1" y="40.9">GND</text>
<text x="453.9" y="39.5">15</text>
<text x="381.3" y="46.6">3</text>
<text x="385.8" y="48">MS2</text>
<text x="447.2" y="48">B2</text>
<text x="453.9" y="46.6">14</text>
<text x="381.3" y="53.6">4</text>
<text x="453.9" y="53.6">13</text>
<text x="385.8" y="55">MS3</text>
<text x="447.2" y="55">B1</text>
<text x="381.3" y="60.1">5</text>
<text x="385.8" y="62.1">RST</text>
<text x="447.2" y="62.1">A1</text>
<text x="453.9" y="60.7">12</text>
<text x="381.3" y="67.7">6</text>
<text x="385.8" y="69.1">SLP</text>
<text x="447.2" y="69.1">A2</text>
<text x="453.9" y="67.7">11</text>
<text x="381.3" y="74.8">7</text>
<text x="385.8" y="76.2">STEP</text>
<text x="441.4" y="76.2">FAULT</text>
<text x="453.9" y="74.8">10</text>
<text x="381.3" y="81.8">8</text>
<text x="385.8" y="83.3">DIR</text>
<text x="444.1" y="83.3">GND</text>
<text x="453.9" y="81.8">9</text>
<text x="381.3" y="124.2">1</text>
<text x="385.8" y="125.6">EN</text>
<text x="442.1" y="125.6">VMOT</text>
<text x="453.9" y="124.2">16</text>
<text x="381.3" y="131.2">2</text>
<text x="453.9" y="131.2">15</text>
<text x="385.8" y="132.6">MS1</text>
<text x="444.1" y="132.6">GND</text>
<text x="381.3" y="138.3">3</text>
<text x="385.8" y="139.7">MS2</text>
<text x="447.2" y="139.7">B2</text>
<text x="453.9" y="138.3">14</text>
<text x="381.3" y="145.3">4</text>
<text x="385.8" y="146.8">MS3</text>
<text x="447.2" y="146.8">B1</text>
<text x="453.9" y="145.3">13</text>
<text x="381.3" y="151.9">5</text>
<text x="385.8" y="153.8">RST</text>
<text x="447.2" y="153.8">A1</text>
<text x="453.9" y="152.4">12</text>
<text x="381.3" y="159.5">6</text>
<text x="385.8" y="160.9">SLP</text>
<text x="447.2" y="160.9">A2</text>
<text x="453.9" y="159.5">11</text>
<text x="381.3" y="166.5">7</text>
<text x="385.8" y="167.9">STEP</text>
<text x="441.4" y="167.9">FAULT</text>
<text x="453.9" y="166.5">10</text>
<text x="381.3" y="173.6">8</text>
<text x="453.9" y="173.6">9</text>
<text x="385.8" y="175">DIR</text>
<text x="444.1" y="175">GND</text>
<text x="381.3" y="215.9">1</text>
<text x="453.9" y="215.9">16</text>
<text x="385.8" y="217.3">EN</text>
<text x="442.1" y="217.3">VMOT</text>
<text x="381.3" y="223">2</text>
<text x="385.8" y="224.4">MS1</text>
<text x="444.1" y="224.4">GND</text>
<text x="453.9" y="223">15</text>
<text x="381.3" y="230">3</text>
<text x="385.8" y="231.4">MS2</text>
<text x="447.2" y="231.4">B2</text>
<text x="453.9" y="230">14</text>
<text x="381.3" y="237.1">4</text>
<text x="385.8" y="238.5">MS3</text>
<text x="447.2" y="238.5">B1</text>
<text x="453.9" y="237.1">13</text>
<text x="381.3" y="243.6">5</text>
<text x="385.8" y="245.5">RST</text>
<text x="447.2" y="245.5">A1</text>
<text x="453.9" y="244.1">12</text>
<text x="381.3" y="251.2">6</text>
<text x="453.9" y="251.2">11</text>
<text x="385.8" y="252.6">SLP</text>
<text x="447.2" y="252.6">A2</text>
<text x="381.3" y="258.2">7</text>
<text x="385.8" y="259.6">STEP</text>
<text x="441.4" y="259.6">FAULT</text>
<text x="453.9" y="258.2">10</text>
<text x="381.3" y="265.3">8</text>
<text x="385.8" y="266.7">DIR</text>
<text x="444.1" y="266.7">GND</text>
<text x="453.9" y="265.3">9</text>
<text x="384.8" y="311.1">1</text>
<text x="457.4" y="311.1">16</text>
<text x="389.3" y="312.6">EN</text>
<text x="445.6" y="312.6">VMOT</text>
<text x="384.8" y="318.2">2</text>
<text x="389.3" y="319.6">MS1</text>
<text x="447.7" y="319.6">GND</text>
<text x="457.4" y="318.2">15</text>
<text x="384.8" y="325.3">3</text>
<text x="389.3" y="326.7">MS2</text>
<text x="450.8" y="326.7">B2</text>
<text x="457.4" y="325.3">14</text>
<text x="384.8" y="332.3">4</text>
<text x="389.3" y="333.7">MS3</text>
<text x="450.8" y="333.7">B1</text>
<text x="457.4" y="332.3">13</text>
<text x="384.8" y="338.8">5</text>
<text x="389.3" y="340.8">RST</text>
<text x="450.8" y="340.8">A1</text>
<text x="457.4" y="339.4">12</text>
<text x="384.8" y="346.4">6</text>
<text x="389.3" y="347.8">SLP</text>
<text x="450.8" y="347.8">A2</text>
<text x="457.4" y="346.4">11</text>
<text x="384.8" y="353.5">7</text>
<text x="457.4" y="353.5">10</text>
<text x="389.3" y="354.9">STEP</text>
<text x="444.9" y="354.9">FAULT</text>
<text x="384.8" y="360.5">8</text>
<text x="389.3" y="361.9">DIR</text>
<text x="447.7" y="361.9">GND</text>
<text x="457.4" y="360.5">9</text>
</g>
<g font-size="3.2" fill="#8d2323">
<text x="352.7" y="43">1</text>
<text x="352.7" y="46.6">3</text>
<text x="362.5" y="43">2</text>
<text x="362.5" y="46.6">4</text>
<text x="352.7" y="50.1">5</text>
<text x="362.5" y="50.1">6</text>
<text x="522.1" y="53.6">1</text>
<text x="522.1" y="57.2">2</text>
<text x="522.1" y="60.7">3</text>
<text x="522.1" y="64.2">4</text>
<text x="52.9" y="71.3">2</text>
<text x="94.4" y="71.3">3</text>
<text x="52.9" y="74.8">4</text>
<text x="58.1" y="76.2">5V</text>
<text x="58.1" y="72.7">5V</text>
<text x="84.4" y="72.7">SDA</text>
<text x="85.1" y="76.2">SCL</text>
<text x="94.4" y="74.8">5</text>
<text x="50.9" y="81.8">17</text>
<text x="52.9" y="78.3">1</text>
<text x="58.1" y="79.7">3.3V</text>
<text x="58.1" y="83.3">3.3V</text>
<text x="84.6" y="83.3">TXO</text>
<text x="94.4" y="81.8">8</text>
<text x="50.9" y="88.9">29</text>
<text x="85.5" y="86.8">RXI</text>
<text x="94.4" y="85.4">10</text>
<text x="50.9" y="92.4">31</text>
<text x="50.9" y="96">32</text>
<text x="58.1" y="90.3">GP5</text>
<text x="58.1" y="93.8">GP6</text>
<text x="82.9" y="93.8">SCLK</text>
<text x="94.4" y="96">21</text>
<text x="94.4" y="92.4">23</text>
<text x="50.9" y="99.5">33</text>
<text x="58.1" y="97.4">GP12</text>
<text x="58.1" y="100.9">GP13</text>
<text x="82.6" y="100.9">MOSI</text>
<text x="82.6" y="97.4">MISO</text>
<text x="94.4" y="99.5">19</text>
<text x="50.9" y="106.5">35</text>
<text x="50.9" y="103">36</text>
<text x="58.1" y="107.9">GP19</text>
<text x="58.1" y="104.4">GP16</text>
<text x="85" y="107.9">CE1</text>
<text x="85" y="104.4">CE0</text>
<text x="94.4" y="106.5">26</text>
<text x="94.4" y="103">24</text>
<text x="50.9" y="110.1">38</text>
<text x="50.9" y="113.6">40</text>
<text x="58.1" y="111.5">GP20</text>
<text x="94.4" y="113.6">7</text>
<text x="50.9" y="117.1">37</text>
<text x="58.1" y="118.5">GP26</text>
<text x="58.1" y="115">GP21</text>
<text x="82.8" y="118.5">GP17</text>
<text x="84.8" y="115">GP4</text>
<text x="94.4" y="117.1">11</text>
<text x="52.9" y="124.2">6</text>
<text x="58.1" y="125.6">GND</text>
<text x="80.2" y="122.1">GP18#</text>
<text x="82.8" y="125.6">GP22</text>
<text x="94.4" y="124.2">15</text>
<text x="94.4" y="120.7">12</text>
<text x="50.9" y="131.2">14</text>
<text x="52.9" y="127.7">9</text>
<text x="58.1" y="129.1">GND</text>
<text x="82.8" y="129.1">GP23</text>
<text x="94.4" y="131.2">18</text>
<text x="94.4" y="127.7">16</text>
<text x="50.9" y="134.8">20</text>
<text x="58.1" y="136.2">GND</text>
<text x="58.1" y="132.6">GND</text>
<text x="82.8" y="136.2">GP25</text>
<text x="82.8" y="132.6">GP24</text>
<text x="94.4" y="134.8">22</text>
<text x="356.3" y="134.8">1</text>
<text x="366" y="134.8">2</text>
<text x="50.9" y="138.3">25</text>
<text x="50.9" y="141.8">30</text>
<text x="58.1" y="139.7">GND</text>
<text x="58.1" y="143.2">GND</text>
<text x="82.8" y="139.7">GP27</text>
<text x="94.4" y="138.3">13</text>
<text x="356.3" y="138.3">3</text>
<text x="356.3" y="141.8">5</text>
<text x="366" y="138.3">4</text>
<text x="366" y="141.8">6</text>
<text x="50.9" y="145.3">34</text>
<text x="50.9" y="148.9">39</text>
<text x="58.1" y="146.8">GND</text>
<text x="80.8" y="146.8">ID_SD</text>
<text x="94.4" y="145.3">27</text>
<text x="94.4" y="148.9">28</text>
<text x="522.1" y="145.3">1</text>
<text x="522.1" y="148.9">2</text>
<text x="58.1" y="150.3">GND</text>
<text x="81.1" y="150.3">ID_SC</text>
<text x="522.1" y="152.4">3</text>
<text x="522.1" y="155.9">4</text>
<text x="321" y="212.4">1</text>
<text x="321" y="215.9">2</text>
<text x="321" y="219.4">3</text>
<text x="356.3" y="226.5">1</text>
<text x="366" y="226.5">2</text>
<text x="356.3" y="230">3</text>
<text x="356.3" y="233.5">5</text>
<text x="366" y="230">4</text>
<text x="366" y="233.5">6</text>
<text x="522.1" y="237.1">1</text>
<text x="321" y="244.1">1</text>
<text x="522.1" y="240.6">2</text>
<text x="522.1" y="244.1">3</text>
<text x="321" y="247.7">2</text>
<text x="321" y="251.2">3</text>
<text x="522.1" y="247.7">4</text>
<text x="321" y="265.3">1</text>
<text x="321" y="268.8">2</text>
<text x="321" y="272.3">3</text>
<text x="321" y="297">1</text>
<text x="321" y="300.6">2</text>
<text x="321" y="304.1">3</text>
<text x="356.3" y="321.7">1</text>
<text x="366" y="321.7">2</text>
<text x="356.3" y="325.3">3</text>
<text x="356.3" y="328.8">5</text>
<text x="366" y="325.3">4</text>
<text x="366" y="328.8">6</text>
<text x="525.6" y="332.3">1</text>
<text x="525.6" y="335.8">2</text>
<text x="525.6" y="339.4">3</text>
<text x="525.6" y="342.9">4</text>
</g>
<g font-size="3.2">
<text x="72.5" y="105.1" transform="rotate(-90 72.5 105.1)">B+</text>
<text x="78.9" y="149.6" transform="rotate(-90 78.9 149.6)">B+</text>
</g>
<g font-size="2.5" fill="#00f">
<text x="395.7" y="57.5">DRV8825 Stepper Motor Driver Carrier</text>
<text x="395.7" y="149.2">DRV8825 Stepper Motor Driver Carrier</text>
<text x="395.7" y="240.9">DRV8825 Stepper Motor Driver Carrier</text>
<text x="399.2" y="336.2">DRV8825 Stepper Motor Driver Carrier</text>
</g>
</svg>
